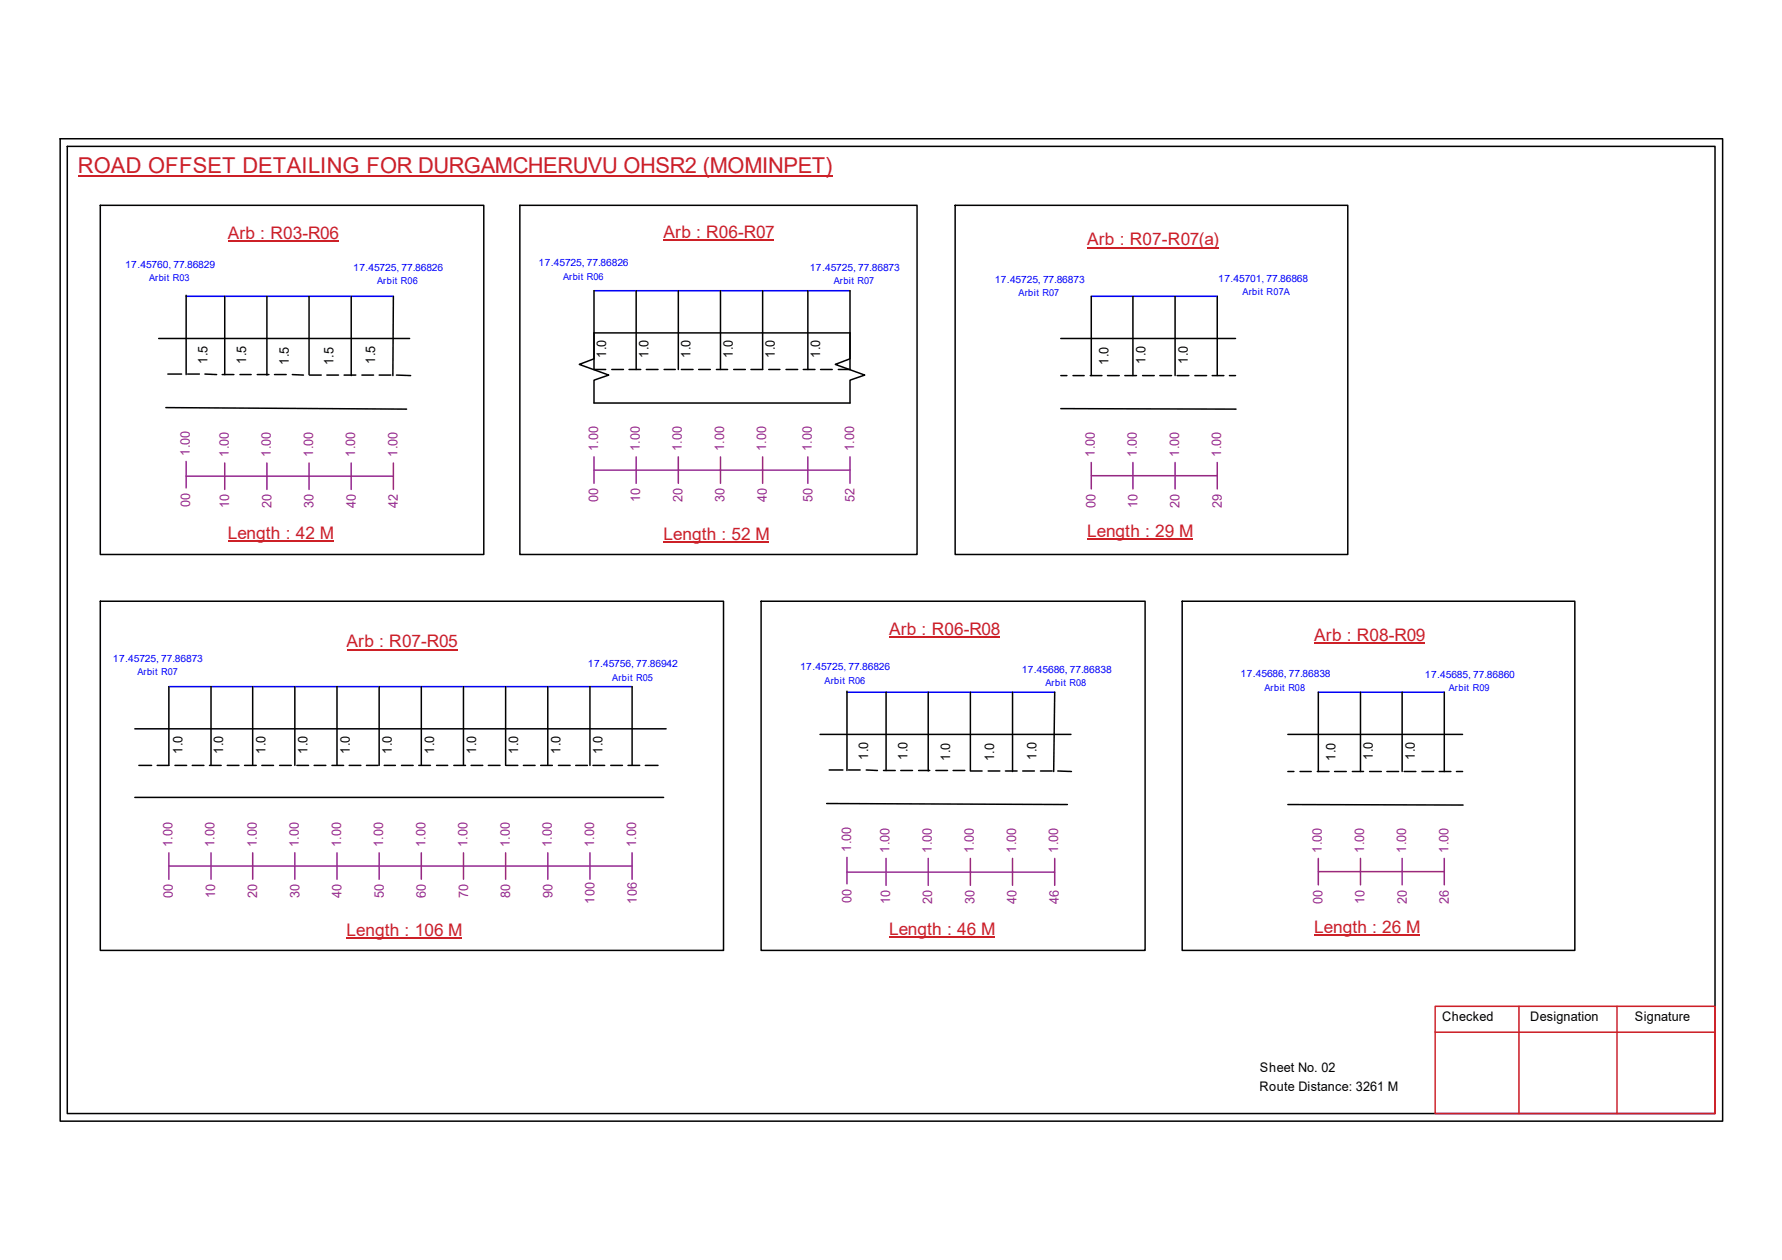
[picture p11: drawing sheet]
<svg xmlns="http://www.w3.org/2000/svg" width="297mm" height="210mm" viewBox="0 0 297 210" stroke-linecap="round" stroke-linejoin="round" font-family="sans-serif">
<g fill="none" stroke="#000" stroke-width=".25">
<path d="M10 23.1h277.1v163.7h-277.1zM11.2 24.4h274.7v161.1h-274.7zM16.7 34.2h63.9v58.2h-63.9zM86.7 34.2h66.2v58.2h-66.2zM159.2 34.2h65.5v58.2h-65.5zM26.5 56.4h41.8M31 49.2v13.2M37.5 49.4v13M44.5 49.4v13.1M51.5 49.4v13M58.5 49.4v13.2M65.6 49.4l-.1 13.2"/>
<path d="M99 55.5h42.7v4.3l-2.5 .9 4.9 1.8-2.4 .8v3.8h-42.7v-3.8l2.5-.8-4.9-1.8 2.4-.9zM99 48.4v13.2h2M106 48.4v13.2M113.1 48.4v13.2M120.1 48.4v13.2M127.1 48.4v13.2h-1.9M134.7 48.4v13.2M141.7 48.4v13.2h-2M176.8 56.4h29.1M181.9 49.4v13.2M188.8 49.4v13.2M195.9 49.4v13.2"/>
<path d="M202.9 49.4v13.2M27.6 67.9l40.2 .3M28 62.3h2.3M31.3 62.3h1.9M34.2 62.3l1.9 .1M37 62.4h2M40 62.4h1.9M42.9 62.4h1.9M45.8 62.4h1.9M48.7 62.4l1.9 .1M51.6 62.5h1.9M54.5 62.5h1.9"/>
<path d="M57.4 62.5h1.9M60.3 62.5h2M63.2 62.5h1.9M66.1 62.5l2.3 .1M102 61.6h1.9M104.9 61.6h1.9M107.7 61.6h2M110.7 61.6h1.9M113.6 61.6h1.9M116.5 61.6h1.9M119.4 61.6h1.9M122.3 61.6h1.9"/>
<path d="M128.1 61.6h1.9M131 61.6h2M133.9 61.6h1.9M136.8 61.6h1.9M176.8 68.1l29.2 .1M176.8 62.6h1M178.9 62.6h1.8M181.7 62.6h2M184.6 62.6h2M187.5 62.6h1.9M190.5 62.6h1.9M193.3 62.6h2"/>
<path d="M196.2 62.6h2M199.2 62.6h1.9M202.1 62.6h1.9M204.9 62.6h1M16.7 100.2h103.9v58.1h-103.9zM28.1 114.4v13.1h-1.9M35.2 114.4v13.1M42.1 114.4v13.1M49.1 114.4v13.1M56.2 114.4v13.1M63.2 114.4v13.1M70.2 114.4v13.1"/>
<path d="M77.3 114.4v13.1M84.3 114.4v13.1M91.3 114.4v13.1M98.3 114.4v13.1M105.4 114.4v13.1M126.9 100.2h64v58.1h-64zM141.2 115.1v13.3M147.7 115.3v13.1M154.7 115.3v13.1M161.8 115.3v13.1M168.8 115.3v13.2M175.8 115.3l-.2 13.2"/>
<path d="M197.1 100.2h65.4v58.1h-65.4zM219.7 115.3v13.2M226.8 115.3v13.2M233.7 115.3v13.2M240.7 115.3v13.2M22.5 121.4h88.5M22.5 132.8h88.1M23.2 127.5h2.1M29.2 127.5h1.9M32 127.5h2M34.9 127.5h2M37.9 127.5h1.9"/>
<path d="M40.8 127.5h1.9M43.6 127.5h2M46.6 127.5h2M49.5 127.5h1.9M52.4 127.5h1.9M55.3 127.5h2M58.2 127.5h2M61.1 127.5h1.9M64 127.5h1.9M66.9 127.5h2M69.8 127.5h2M72.8 127.5h1.8"/>
<path d="M75.6 127.5h2M78.5 127.5h2M81.4 127.5h2M84.4 127.5h1.9M87.2 127.5h2M90.1 127.5h2M93.1 127.5h1.9M96 127.5h1.9M98.8 127.5h2M101.8 127.5h2M104.7 127.5h1.9M107.6 127.5h2.1"/>
<path d="M136.7 122.3h41.8M137.8 133.9l40.1 .1M138.2 128.3h2.3M141.4 128.3h2M144.4 128.3l1.9 .1M147.3 128.4h1.9M150.2 128.4h1.9M153.1 128.4h1.9M156 128.4h1.9M158.9 128.4h1.9M161.8 128.4h1.9M164.7 128.4h2"/>
<path d="M167.6 128.4h1.9M170.5 128.4h1.9M173.4 128.4h2M176.3 128.4l2.3 .1M214.7 122.3h29.1M214.7 134l29.2 .1M214.7 128.5h1M216.7 128.5h1.9M219.6 128.5h1.9M222.5 128.5h1.9M225.4 128.5h1.9M228.3 128.5h1.9"/>
<path d="M231.2 128.5h1.9M234.1 128.5h1.9M237 128.5h2M239.9 128.5h1.9M242.8 128.5h1"/>
</g>
<path d="M239.2 167.6h46.7v17.9h-46.7zM239.2 172h46.7M253.2 167.6v17.9M269.5 167.6v17.9" fill="none" stroke="#cc1f26" stroke-width=".25"/>
<path d="M13 29.3h125.7" fill="none" stroke="#cd2027" stroke-width=".25"/>
<path d="M31 49.4h34.6M99 48.4h42.7M181.9 49.4h21M28.1 114.4h77.3M141.2 115.3h34.6M219.7 115.3h21" fill="none" stroke="#00f" stroke-width=".25"/>
<g fill="none" stroke="#93278f" stroke-width=".25">
<path d="M31 79.3h34.6M31 76.9v4.4M37.5 77.1v4.4M44.5 77.1v4.4M51.5 77.1v4.4M58.5 77.1v4.4M65.6 77.1v4.4M99 78.3h42.7M99 76.1v4.4M106 76.1v4.4M113.1 76.1v4.4M120.1 76.1v4.4"/>
<path d="M127.1 76.1v4.4M134.7 76.1v4.4M141.7 76.1v4.4M181.9 79.2h21M181.9 77v4.4M188.8 77v4.4M195.9 77v4.4M202.9 77v4.4M28.1 144.3h77.3M28.1 142.1v4.4M35.2 142.1v4.4M42.1 142.1v4.4"/>
<path d="M49.1 142.1v4.4M56.2 142.1v4.4M63.2 142.1v4.4M70.2 142.1v4.4M77.3 142.1v4.4M84.3 142.1v4.4M91.3 142.1v4.4M98.3 142.1v4.4M105.4 142.1v4.4M141.2 145.3h34.6M141.2 142.8v4.4M147.7 143v4.5"/>
<path d="M154.7 143v4.5M161.8 143v4.5M168.8 143v4.5M175.8 143v4.5M219.7 145.2h21M219.7 143v4.4M226.8 143v4.4M233.7 143v4.4M240.7 143v4.4"/>
</g>
<path d="M110.6 40h18.5M38 40.1h18.4M181.2 41.2h22M38 90.2h17.6M110.6 90.3h17.6M181.2 89.7h17.6M57.8 108.2h18.4M148.2 106.1h18.5M219.1 107.2h18.4M57.8 156.2h19.2M148.2 156.1h17.6M219.1 155.7h17.6" fill="none" stroke="#cd2027" stroke-width=".17"/>
<text font-size="3.6" fill="#cd2027" x="13" y="28.9">ROAD OFFSET DETAILING FOR DURGAMCHERUVU OHSR2 (MOMINPET)</text>
<g font-size="2.9" fill="#cd2027">
<text x="38" y="39.8">Arb : R03-R06</text>
<text x="110.6" y="39.6">Arb : R06-R07</text>
<text x="181.2" y="40.9">Arb : R07-R07(a)</text>
<text x="38" y="89.8">Length : 42 M</text>
<text x="110.6" y="89.9">Length : 52 M</text>
<text x="181.2" y="89.4">Length : 29 M</text>
<text x="57.8" y="107.9">Arb : R07-R05</text>
<text x="148.2" y="105.7">Arb : R06-R08</text>
<text x="219.1" y="106.8">Arb : R08-R09</text>
<text x="57.8" y="155.9">Length : 106 M</text>
<text x="148.2" y="155.8">Length : 46 M</text>
<text x="219.1" y="155.4">Length : 26 M</text>
</g>
<g font-size="2.2">
<text x="101" y="59.6" transform="rotate(-90 101 59.6)">1.0</text>
<text x="108.1" y="59.6" transform="rotate(-90 108.1 59.6)">1.0</text>
<text x="115.1" y="59.6" transform="rotate(-90 115.1 59.6)">1.0</text>
<text x="122.1" y="59.6" transform="rotate(-90 122.1 59.6)">1.0</text>
<text x="129.2" y="59.6" transform="rotate(-90 129.2 59.6)">1.0</text>
<text x="136.7" y="59.6" transform="rotate(-90 136.7 59.6)">1.0</text>
<text x="34.6" y="60.6" transform="rotate(-90 34.6 60.6)">1.5</text>
<text x="41" y="60.6" transform="rotate(-90 41 60.6)">1.5</text>
<text x="48.1" y="60.8" transform="rotate(-90 48.1 60.8)">1.5</text>
<text x="55.6" y="60.9" transform="rotate(-90 55.6 60.9)">1.5</text>
<text x="62.5" y="60.6" transform="rotate(-90 62.5 60.6)">1.5</text>
<text x="184.8" y="60.8" transform="rotate(-90 184.8 60.8)">1.0</text>
<text x="191" y="60.6" transform="rotate(-90 191 60.6)">1.0</text>
<text x="198" y="60.6" transform="rotate(-90 198 60.6)">1.0</text>
<text x="30.4" y="125.6" transform="rotate(-90 30.4 125.6)">1.0</text>
<text x="37.2" y="125.6" transform="rotate(-90 37.2 125.6)">1.0</text>
<text x="44.2" y="125.6" transform="rotate(-90 44.2 125.6)">1.0</text>
<text x="51.3" y="125.6" transform="rotate(-90 51.3 125.6)">1.0</text>
<text x="58.3" y="125.6" transform="rotate(-90 58.3 125.6)">1.0</text>
<text x="65.3" y="125.6" transform="rotate(-90 65.3 125.6)">1.0</text>
<text x="72.3" y="125.6" transform="rotate(-90 72.3 125.6)">1.0</text>
<text x="79.4" y="125.6" transform="rotate(-90 79.4 125.6)">1.0</text>
<text x="86.4" y="125.6" transform="rotate(-90 86.4 125.6)">1.0</text>
<text x="93.4" y="125.6" transform="rotate(-90 93.4 125.6)">1.0</text>
<text x="100.5" y="125.6" transform="rotate(-90 100.5 125.6)">1.0</text>
<text x="144.7" y="126.6" transform="rotate(-90 144.7 126.6)">1.0</text>
<text x="151.3" y="126.6" transform="rotate(-90 151.3 126.6)">1.0</text>
<text x="158.4" y="126.7" transform="rotate(-90 158.4 126.7)">1.0</text>
<text x="165.7" y="126.8" transform="rotate(-90 165.7 126.8)">1.0</text>
<text x="172.8" y="126.6" transform="rotate(-90 172.8 126.6)">1.0</text>
<text x="222.6" y="126.7" transform="rotate(-90 222.6 126.7)">1.0</text>
<text x="228.8" y="126.6" transform="rotate(-90 228.8 126.6)">1.0</text>
<text x="235.8" y="126.6" transform="rotate(-90 235.8 126.6)">1.0</text>
<text x="240.4" y="170.1">Checked</text>
<text x="255.1" y="170.1">Designation</text>
<text x="272.5" y="170.1">Signature</text>
<text x="210" y="178.6">Sheet No. 02</text>
<text x="209.9" y="181.7">Route Distance: 3261 M</text>
</g>
<g font-size="2.2" fill="#93278f">
<text x="31.6" y="75.9" transform="rotate(-90 31.6 75.9)">1.00</text>
<text x="38.1" y="76.1" transform="rotate(-90 38.1 76.1)">1.00</text>
<text x="45.2" y="76.1" transform="rotate(-90 45.2 76.1)">1.00</text>
<text x="52.2" y="76.1" transform="rotate(-90 52.2 76.1)">1.00</text>
<text x="59.2" y="76.1" transform="rotate(-90 59.2 76.1)">1.00</text>
<text x="66.2" y="76.1" transform="rotate(-90 66.2 76.1)">1.00</text>
<text x="99.7" y="75.2" transform="rotate(-90 99.7 75.2)">1.00</text>
<text x="106.6" y="75.2" transform="rotate(-90 106.6 75.2)">1.00</text>
<text x="113.7" y="75.2" transform="rotate(-90 113.7 75.2)">1.00</text>
<text x="120.7" y="75.2" transform="rotate(-90 120.7 75.2)">1.00</text>
<text x="127.7" y="75.2" transform="rotate(-90 127.7 75.2)">1.00</text>
<text x="135.3" y="75.2" transform="rotate(-90 135.3 75.2)">1.00</text>
<text x="142.4" y="75.2" transform="rotate(-90 142.4 75.2)">1.00</text>
<text x="182.5" y="76.1" transform="rotate(-90 182.5 76.1)">1.00</text>
<text x="189.5" y="76.1" transform="rotate(-90 189.5 76.1)">1.00</text>
<text x="196.6" y="76.1" transform="rotate(-90 196.6 76.1)">1.00</text>
<text x="203.6" y="76.1" transform="rotate(-90 203.6 76.1)">1.00</text>
<text x="99.7" y="83.7" transform="rotate(-90 99.7 83.7)">00</text>
<text x="106.7" y="83.7" transform="rotate(-90 106.7 83.7)">10</text>
<text x="113.7" y="83.7" transform="rotate(-90 113.7 83.7)">20</text>
<text x="120.8" y="83.7" transform="rotate(-90 120.8 83.7)">30</text>
<text x="127.8" y="83.7" transform="rotate(-90 127.8 83.7)">40</text>
<text x="135.4" y="83.7" transform="rotate(-90 135.4 83.7)">50</text>
<text x="142.4" y="83.7" transform="rotate(-90 142.4 83.7)">52</text>
<text x="31.7" y="84.4" transform="rotate(-90 31.7 84.4)">00</text>
<text x="38.2" y="84.6" transform="rotate(-90 38.2 84.6)">10</text>
<text x="45.3" y="84.6" transform="rotate(-90 45.3 84.6)">20</text>
<text x="52.3" y="84.6" transform="rotate(-90 52.3 84.6)">30</text>
<text x="59.3" y="84.6" transform="rotate(-90 59.3 84.6)">40</text>
<text x="66.3" y="84.6" transform="rotate(-90 66.3 84.6)">42</text>
<text x="182.6" y="84.6" transform="rotate(-90 182.6 84.6)">00</text>
<text x="189.6" y="84.6" transform="rotate(-90 189.6 84.6)">10</text>
<text x="196.6" y="84.6" transform="rotate(-90 196.6 84.6)">20</text>
<text x="203.7" y="84.6" transform="rotate(-90 203.7 84.6)">29</text>
<text x="28.7" y="141.1" transform="rotate(-90 28.7 141.1)">1.00</text>
<text x="35.8" y="141.1" transform="rotate(-90 35.8 141.1)">1.00</text>
<text x="42.8" y="141.1" transform="rotate(-90 42.8 141.1)">1.00</text>
<text x="49.8" y="141.1" transform="rotate(-90 49.8 141.1)">1.00</text>
<text x="56.9" y="141.1" transform="rotate(-90 56.9 141.1)">1.00</text>
<text x="63.9" y="141.1" transform="rotate(-90 63.9 141.1)">1.00</text>
<text x="70.9" y="141.1" transform="rotate(-90 70.9 141.1)">1.00</text>
<text x="77.9" y="141.1" transform="rotate(-90 77.9 141.1)">1.00</text>
<text x="85" y="141.1" transform="rotate(-90 85 141.1)">1.00</text>
<text x="92" y="141.1" transform="rotate(-90 92 141.1)">1.00</text>
<text x="99" y="141.1" transform="rotate(-90 99 141.1)">1.00</text>
<text x="106" y="141.1" transform="rotate(-90 106 141.1)">1.00</text>
<text x="141.9" y="141.9" transform="rotate(-90 141.9 141.9)">1.00</text>
<text x="148.3" y="142.1" transform="rotate(-90 148.3 142.1)">1.00</text>
<text x="155.3" y="142.1" transform="rotate(-90 155.3 142.1)">1.00</text>
<text x="162.3" y="142.1" transform="rotate(-90 162.3 142.1)">1.00</text>
<text x="169.4" y="142.1" transform="rotate(-90 169.4 142.1)">1.00</text>
<text x="176.4" y="142.1" transform="rotate(-90 176.4 142.1)">1.00</text>
<text x="220.3" y="142.1" transform="rotate(-90 220.3 142.1)">1.00</text>
<text x="227.4" y="142.1" transform="rotate(-90 227.4 142.1)">1.00</text>
<text x="234.4" y="142.1" transform="rotate(-90 234.4 142.1)">1.00</text>
<text x="241.4" y="142.1" transform="rotate(-90 241.4 142.1)">1.00</text>
<text x="28.8" y="149.6" transform="rotate(-90 28.8 149.6)">00</text>
<text x="35.9" y="149.6" transform="rotate(-90 35.9 149.6)">10</text>
<text x="42.9" y="149.6" transform="rotate(-90 42.9 149.6)">20</text>
<text x="49.9" y="149.6" transform="rotate(-90 49.9 149.6)">30</text>
<text x="56.9" y="149.6" transform="rotate(-90 56.9 149.6)">40</text>
<text x="64" y="149.6" transform="rotate(-90 64 149.6)">50</text>
<text x="71" y="149.6" transform="rotate(-90 71 149.6)">60</text>
<text x="78" y="149.6" transform="rotate(-90 78 149.6)">70</text>
<text x="85" y="149.6" transform="rotate(-90 85 149.6)">80</text>
<text x="92.1" y="149.6" transform="rotate(-90 92.1 149.6)">90</text>
<text x="99.1" y="150.5" transform="rotate(-90 99.1 150.5)">100</text>
<text x="106.1" y="150.5" transform="rotate(-90 106.1 150.5)">106</text>
<text x="141.9" y="150.4" transform="rotate(-90 141.9 150.4)">00</text>
<text x="148.4" y="150.5" transform="rotate(-90 148.4 150.5)">10</text>
<text x="155.4" y="150.5" transform="rotate(-90 155.4 150.5)">20</text>
<text x="162.4" y="150.5" transform="rotate(-90 162.4 150.5)">30</text>
<text x="169.5" y="150.5" transform="rotate(-90 169.5 150.5)">40</text>
<text x="176.5" y="150.5" transform="rotate(-90 176.5 150.5)">46</text>
<text x="220.4" y="150.5" transform="rotate(-90 220.4 150.5)">00</text>
<text x="227.5" y="150.5" transform="rotate(-90 227.5 150.5)">10</text>
<text x="234.5" y="150.5" transform="rotate(-90 234.5 150.5)">20</text>
<text x="241.5" y="150.5" transform="rotate(-90 241.5 150.5)">26</text>
</g>
<g font-size="1.7" fill="#00f">
<text x="20.9" y="44.6">17.45760, 77.86829</text>
<text x="58.9" y="45.2">17.45725, 77.86826</text>
<text x="89.8" y="44.4">17.45725, 77.86826</text>
<text x="135" y="45.2">17.45725, 77.86873</text>
<text x="165.8" y="47.2">17.45725, 77.86873</text>
<text x="203.1" y="47">17.45701, 77.86868</text>
<text x="18.8" y="110.3">17.45725, 77.86873</text>
<text x="98" y="111.2">17.45756, 77.86942</text>
<text x="133.4" y="111.7">17.45725, 77.86826</text>
<text x="170.3" y="112.2">17.45686, 77.86838</text>
<text x="206.8" y="112.9">17.45686, 77.86838</text>
<text x="237.5" y="112.9">17.45685, 77.86860</text>
</g>
<g font-size="1.6" fill="#00f">
<text x="24.8" y="46.7">Arbit R03</text>
<text x="62.9" y="47.3">Arbit R06</text>
<text x="93.8" y="46.6">Arbit R06</text>
<text x="139" y="47.3">Arbit R07</text>
<text x="169.8" y="49.3">Arbit R07</text>
<text x="207.1" y="49.1">Arbit R07A</text>
<text x="22.9" y="112.4">Arbit R07</text>
<text x="102.1" y="113.4">Arbit R05</text>
<text x="137.5" y="113.9">Arbit R06</text>
<text x="174.3" y="114.3">Arbit R08</text>
<text x="210.8" y="115.1">Arbit R08</text>
<text x="241.5" y="115.1">Arbit R09</text>
</g>
</svg>
